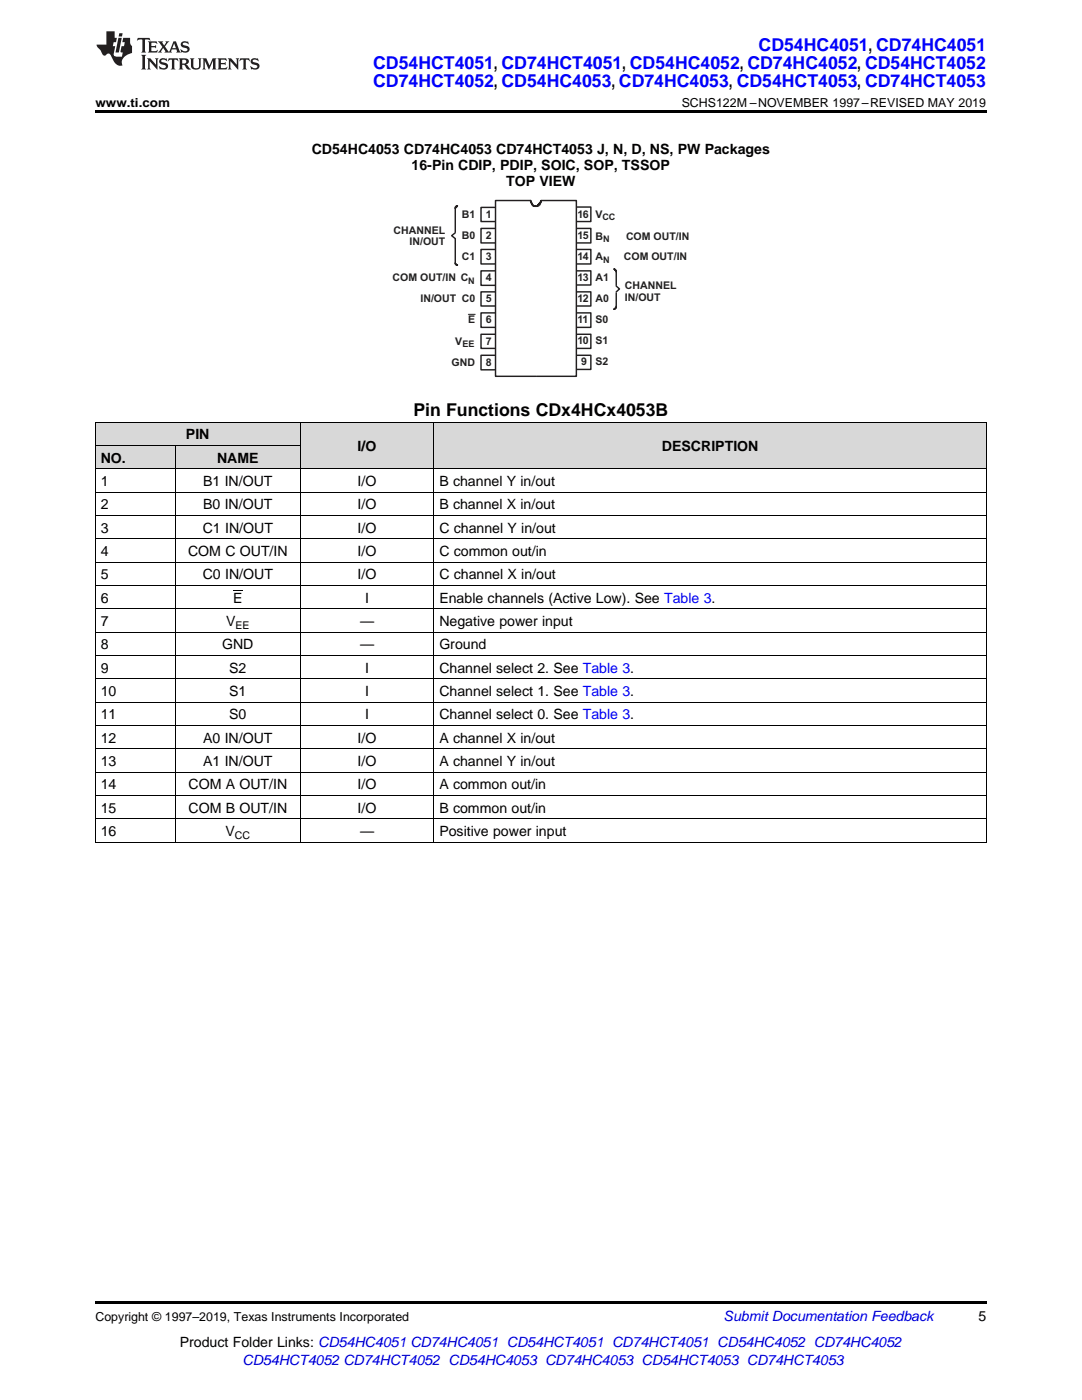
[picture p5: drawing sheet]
<svg xmlns="http://www.w3.org/2000/svg" width="216mm" height="279mm" viewBox="0 0 216 279" stroke-linecap="round" stroke-linejoin="round" font-family="sans-serif">
<g fill="#d8d8d8">
<path d="M59.9 84.3h21.4v9.3h-21.4z"/>
<path d="M81.3 84.3h5.3v9.3h-5.3z"/>
<path d="M86.6 84.3h110.2v9.3h-110.2z"/>
<path d="M19 88.9h16v4.7h-16z"/>
<path d="M35 88.9h7.2v4.7h-7.2z"/>
<path d="M42.2 88.9h15.9v4.7h-15.9z"/>
<path d="M58.1 88.9h1.8v4.7h-1.8z"/>
<path d="M19 84.3h16v4.6h-16z"/>
<path d="M35 84.3h7.2v4.6h-7.2z"/>
<path d="M42.2 84.3h15.9v4.6h-15.9z"/>
<path d="M58.1 84.3h1.8v4.6h-1.8z"/>
</g>
<path d="M19 168.1h.2zM42.1 168.1h.1zM58 168.1h.1zM59.8 168.1h.1zM81.2 168.1h.1zM86.5 168.1h.1zM196.7 168.1h.1zM19 259.7h177.8v.5h-177.8z" fill="#000"/>
<g fill="none" stroke="#000" stroke-width=".2">
<path d="M19 98.2h177.8M19 93.5h177.8M19 88.9h40.9M19 84.2h177.8M19.1 84.2v83.9M35 88.9v79.2M59.9 84.2v83.9M86.6 84.2v83.9M196.8 84.2v83.9M19 116.8h177.8M19 112.2h177.8M19 107.5h177.8"/>
<path d="M19 102.9h177.8M19 135.4h177.8M19 130.8h177.8M19 126.1h177.8M19 121.5h177.8M19 158.7h177.8M19 154.1h177.8M19 149.4h177.8M19 144.8h177.8M19 140.1h177.8M19 168h177.8M19 163.4h177.8"/>
</g>
<path d="M115 49.8h2.9v2.9h-2.9z" fill-rule="evenodd" fill="#fff"/>
<path d="M115 49.8h2.9v2.9h-2.9" fill="none" stroke="#231f20" stroke-width=".29"/>
<path d="M115 45.6h2.9v2.9h-2.9z" fill-rule="evenodd" fill="#fff"/>
<path d="M115 45.6h2.9v2.9h-2.9" fill="none" stroke="#231f20" stroke-width=".29"/>
<path d="M115 41.3h2.9v2.9h-2.9z" fill-rule="evenodd" fill="#fff"/>
<path d="M115 41.3h2.9v2.9h-2.9" fill="none" stroke="#231f20" stroke-width=".29"/>
<path d="M115 70.9h2.9v2.8h-2.9z" fill-rule="evenodd" fill="#fff"/>
<path d="M115 70.9h2.9v2.8h-2.9" fill="none" stroke="#231f20" stroke-width=".29"/>
<path d="M115 54.1h2.9v2.8h-2.9z" fill-rule="evenodd" fill="#fff"/>
<path d="M115 54.1h2.9v2.8h-2.9" fill="none" stroke="#231f20" stroke-width=".29"/>
<path d="M115 58.2h2.9v2.9h-2.9z" fill-rule="evenodd" fill="#fff"/>
<path d="M115 58.2h2.9v2.9h-2.9" fill="none" stroke="#231f20" stroke-width=".29"/>
<path d="M115 62.4h2.9v2.9h-2.9z" fill-rule="evenodd" fill="#fff"/>
<path d="M115 62.4h2.9v2.9h-2.9" fill="none" stroke="#231f20" stroke-width=".29"/>
<path d="M115 66.7h2.9v2.8h-2.9z" fill-rule="evenodd" fill="#fff"/>
<path d="M115 66.7h2.9v2.8h-2.9" fill="none" stroke="#231f20" stroke-width=".29"/>
<path d="M96 41.4h2.9v2.8h-2.9z" fill-rule="evenodd" fill="#fff"/>
<path d="M98.9 41.4h-2.9v2.8h2.9" fill="none" stroke="#231f20" stroke-width=".29"/>
<path d="M96 45.6h2.9v2.9h-2.9z" fill-rule="evenodd" fill="#fff"/>
<path d="M98.9 45.6h-2.9v2.9h2.9" fill="none" stroke="#231f20" stroke-width=".29"/>
<path d="M96 49.8h2.9v2.9h-2.9z" fill-rule="evenodd" fill="#fff"/>
<path d="M98.9 49.8h-2.9v2.9h2.9" fill="none" stroke="#231f20" stroke-width=".29"/>
<path d="M96 54.1h2.9v2.8h-2.9z" fill-rule="evenodd" fill="#fff"/>
<path d="M98.9 54.1h-2.9v2.8h2.9" fill="none" stroke="#231f20" stroke-width=".29"/>
<path d="M96 58.2h2.9v2.9h-2.9z" fill-rule="evenodd" fill="#fff"/>
<path d="M98.9 58.2h-2.9v2.9h2.9" fill="none" stroke="#231f20" stroke-width=".29"/>
<path d="M96 66.7h2.9v2.8h-2.9z" fill-rule="evenodd" fill="#fff"/>
<path d="M98.9 66.7h-2.9v2.8h2.9" fill="none" stroke="#231f20" stroke-width=".29"/>
<path d="M96 62.4h2.9v2.9h-2.9z" fill-rule="evenodd" fill="#fff"/>
<path d="M98.9 62.4h-2.9v2.9h2.9" fill="none" stroke="#231f20" stroke-width=".29"/>
<path d="M96 70.9h2.9v2.9h-2.9z" fill-rule="evenodd" fill="#fff"/>
<path d="M98.9 70.9h-2.9v2.9h2.9" fill="none" stroke="#231f20" stroke-width=".29"/>
<path d="M98.9 40h6.9l1.1 35.1h-8z" fill-rule="evenodd" fill="#fff"/>
<path d="M105.8 40h-6.9v35.1h8M105.9 40.2l.1 .3zM105.9 40v.2zM105.9 40v.2a1.15 1.15 0 0 0 1 1M106 40.5l.3 .4zM106.3 40.9l.2 .2zM106.5 41.1l.4 .1z" fill="none" stroke="#231f20" stroke-width=".29"/>
<path d="M108.1 40h6.9v35.1h-8z" fill-rule="evenodd" fill="#fff"/>
<path d="M107.9 40.2l-.1 .6-.3 .2v.1l-.4 .1zM108 40l-.1 .2zM108 40l-1 1.2M108.1 40h6.9v35.1h-8" fill="none" stroke="#231f20" stroke-width=".29"/>
<path d="M93.4 62.7h1.4" fill="none" stroke="#231f20" stroke-width=".2"/>
<path d="M90.1 47l.7-.5v1.1z" fill-rule="evenodd" fill="#fff"/>
<path d="M90.8 52.6l.3 .2zM90.8 46.5l-.7 .5 .7 .6M90.8 47.7v4.9l.5 .3M91.1 41.1h.2l-.5 .4zM91.1 52.8l.2 .1zM91.3 41.1l-.5 .4v4.8" fill="none" stroke="#231f20" stroke-width=".29"/>
<path d="M123 57.1l.6 .6-.6 .5z" fill-rule="evenodd" fill="#fff"/>
<path d="M122.5 53.7l.3 .2zM122.5 53.7l.5 .4v2.8M122.8 53.9l.2 .2zM123 57.1l.6 .6-.6 .5M123 58.5v2.8l-.5 .4M122.5 61.6h.2zM122.7 61.6h.1M122.9 61.4l.1-.1-.2 .2z" fill="none" stroke="#231f20" stroke-width=".29"/>
<path d="M19 22h177.8v.5h-177.8z" fill="#000"/>
<g fill="#231f20">
<path d="M27.5 7.6l-.1 .5 .4-.2h.6v.1v2.1l-.2 .4h1l-.3-.4v-2.1l.1-.1h.5l.5 .2-.2-.5zM29.5 8.3l.2 .3v1.5l-.2 .4h1.8l.2-.6a1.04 1.04 0 0 1-1.3 .2v-.7h.6l.3 .2v-.6l-.3 .2h-.6v-.6l.8-.1 .4 .3-.2-.5zM31.5 8.3l.9 1.1-.9 1.1h.8l-.2-.2 .5-.7 .4 .7-.2 .2h1.5l-.1-.2 .1-.4h.9l.1 .4-.2 .2h1l-.3-.3-.7-1.9h-.5l-.9 2-.8-1 .9-1h-.8l.1 .3-.3 .5-.4-.6 .2-.2zM34.7 8.6l.4 1h-.7zM36.3 8.4a.63 .63 0 0 0-.2 .7 .63 .63 0 0 0 .6 .4l.6 .2 .1 .2a.75 .75 0 0 1-.7 .4 .75 .75 0 0 1-.6-.5l.1 .7 .1-.1a1.11 1.11 0 0 0 1.5-.6 1.13 1.13 0 0 0-1.2-.8l-.1-.4a1.04 1.04 0 0 1 1.2 .2l-.2-.5-.1 .1-.5-.2zM28.2 10.9l.2 .4v2.2l-.2 .4h1l-.3-.4v-2.2l.3-.4zM29.3 11.6l.3 .4v1.5l-.3 .4h.8l-.2-.4v-1.3l1.5 1.7v-1.9l.2-.4h-.7l.2 .4v.9l-1.1-1.3zM32 11.8a.62 .62 0 0 0-.2 .7 .62 .62 0 0 0 .6 .4l.6 .1 .1 .3a.76 .76 0 0 1-.7 .3 .76 .76 0 0 1-.6-.4l.1 .7 .1-.1a1.11 1.11 0 0 0 1.5-.6 1.13 1.13 0 0 0-1.2-.8l-.1-.4a1.04 1.04 0 0 1 1.2 .2l-.2-.6-.1 .1-.5-.1zM33.7 11.6l-.2 .6a.61 .61 0 0 1 .8-.3v1.6l-.2 .4h.9l-.2-.4v-1.6a.63 .63 0 0 1 .8 .3l-.2-.6zM35.6 11.6l.3 .4v1.5l-.3 .4h1l-.2-.2v-.8l.5 .2a.76 .76 0 0 0 1.2 .7l-1-1a.58 .58 0 0 0 .6-.5 .58 .58 0 0 0-.5-.6zM36.4 11.9h.1a.45 .45 0 0 1 .5 .1 .45 .45 0 0 1 .1 .5l-.7 .2zM37.9 11.6l.2 .2a2.17 2.17 0 0 0 .3 1.9 .99 .99 0 0 0 1.6-.6v-1.1l.2-.4h-.7l.2 .2a1.92 1.92 0 0 1-.2 1.8 .6 .6 0 0 1-.9-.5v-1.1l.2-.4zM40.4 11.6l.2 .4v1.5l-.2 .4h.7l-.2-.4v-1.4l.8 1.8 .8-1.8v1.4l-.2 .4h.9l-.2-.4v-1.5l.2-.4h-.8l-.6 1.5-.6-1.5zM43.4 11.6l.2 .4v1.5l-.2 .4h1.8l.2-.6a1.04 1.04 0 0 1-1.3 .1v-.6h.5l.4 .2v-.6l-.4 .2h-.5v-.7h.8l.3 .3-.1-.6zM45.5 11.6l.2 .4v1.5l-.2 .4h.7l-.2-.4v-1.3l1.5 1.7v-1.9l.2-.4h-.7l.2 .4v.9l-1.1-1.3zM47.9 11.6l-.1 .6a.61 .61 0 0 1 .8-.3v1.6l-.3 .4h1l-.3-.4 .1-1.6a.63 .63 0 0 1 .7 .3l-.1-.6zM50.2 11.8a.62 .62 0 0 0-.2 .7 .62 .62 0 0 0 .6 .4l.6 .1 .2 .3a.76 .76 0 0 1-.8 .3 .76 .76 0 0 1-.6-.4l.1 .7 .2-.1a1.11 1.11 0 0 0 1.5-.6 1.13 1.13 0 0 0-1.3-.8l-.1-.4a1.04 1.04 0 0 1 1.2 .2l-.1-.6-.2 .1-.5-.1z"/>
<path d="M21.2 6.3v2.6h-1.9l.1 .4 .7 .9a.91 .91 0 0 0 1 .8 .56 .56 0 0 1 .5-.3 .56 .56 0 0 1 .5 .3l.4 .8a1.53 1.53 0 0 0 1.9 1.2 1.54 1.54 0 0 1 1-2.1l.9-.3v-1.4a1.52 1.52 0 0 1-.3-1.6h-1.4l-.2 .8h.5l-.2 .8h-.4l-.2 1v.2l.4 .1-.2 .8a1.93 1.93 0 0 1-1.6-.3l.3-1.8h-.5l.2-.8h.4l.2-.8h-.4v-1.3zM23.6 7.6l-.6 2.9h.7l.6-2.9zM23.8 6.6l-.1 .7h.6l.2-.7z"/>
</g>
<path d="M46.5 117.7h1.9v.2h-1.9z" fill="#000"/>
<g font-size="3.5" fill="#00f">
<text x="151.4" y="10.2">CD54HC4051, CD74HC4051</text>
<text x="74.5" y="13.8">CD54HCT4051, CD74HCT4051, CD54HC4052, CD74HC4052, CD54HCT4052</text>
<text x="74.5" y="17.3">CD74HCT4052, CD54HC4053, CD74HC4053, CD54HCT4053, CD74HCT4053</text>
</g>
<text font-size="3.5" x="82.5" y="83">Pin Functions CDx4HCx4053B</text>
<g font-size="2.8">
<text x="62.2" y="30.7">CD54HC4053 CD74HC4053 CD74HCT4053 J, N, D, NS, PW Packages</text>
<text x="82.1" y="33.9">16-Pin CDIP, PDIP, SOIC, SOP, TSSOP</text>
<text x="101" y="37">TOP VIEW</text>
<text x="37.1" y="87.7">PIN</text>
<text x="71.4" y="90">I/O</text>
<text x="132.1" y="90">DESCRIPTION</text>
<text x="20.1" y="92.3">NO.</text>
<text x="43.3" y="92.3">NAME</text>
<text x="20.1" y="97">1</text>
<text x="20.1" y="101.6">2</text>
<text x="40.5" y="97">B1 IN/OUT</text>
<text x="40.5" y="101.6">B0 IN/OUT</text>
<text x="71.4" y="97">I/O</text>
<text x="71.4" y="101.6">I/O</text>
<text x="87.7" y="97">B channel Y in/out</text>
<text x="87.7" y="101.6">B channel X in/out</text>
<text x="20.1" y="106.3">3</text>
<text x="40.5" y="106.3">C1 IN/OUT</text>
<text x="71.4" y="106.3">I/O</text>
<text x="87.7" y="106.3">C channel Y in/out</text>
<text x="20.1" y="110.9">4</text>
<text x="37.5" y="110.9">COM C OUT/IN</text>
<text x="71.4" y="110.9">I/O</text>
<text x="87.7" y="110.9">C common out/in</text>
<text x="20.1" y="115.6">5</text>
<text x="40.5" y="115.6">C0 IN/OUT</text>
<text x="71.4" y="115.6">I/O</text>
<text x="87.7" y="115.6">C channel X in/out</text>
<text x="20.1" y="120.3">6</text>
<text x="20.1" y="124.9">7</text>
<text x="45.1" y="124.9">V</text>
<text x="46.5" y="120.3">E</text>
<text x="71.9" y="124.9">—</text>
<text x="72.8" y="120.3">I</text>
<text x="87.7" y="120.3">Enable channels (Active Low). See Table 3.</text>
<text x="87.7" y="124.9">Negative power input</text>
<text x="20.1" y="129.6">8</text>
<text x="44.3" y="129.6">GND</text>
<text x="71.9" y="129.6">—</text>
<text x="87.7" y="129.6">Ground</text>
<text x="20.1" y="134.2">9</text>
<text x="45.7" y="134.2">S2</text>
<text x="72.8" y="134.2">I</text>
<text x="87.7" y="134.2">Channel select 2. See Table 3.</text>
<text x="20.1" y="138.9">10</text>
<text x="20.1" y="143.5">11</text>
<text x="45.7" y="138.9">S1</text>
<text x="45.7" y="143.5">S0</text>
<text x="72.8" y="138.9">I</text>
<text x="72.8" y="143.5">I</text>
<text x="87.7" y="138.9">Channel select 1. See Table 3.</text>
<text x="87.7" y="143.5">Channel select 0. See Table 3.</text>
<text x="20.1" y="148.2">12</text>
<text x="40.5" y="148.2">A0 IN/OUT</text>
<text x="71.4" y="148.2">I/O</text>
<text x="87.7" y="148.2">A channel X in/out</text>
<text x="20.1" y="152.9">13</text>
<text x="40.5" y="152.9">A1 IN/OUT</text>
<text x="71.4" y="152.9">I/O</text>
<text x="87.7" y="152.9">A channel Y in/out</text>
<text x="20.1" y="157.5">14</text>
<text x="37.6" y="157.5">COM A OUT/IN</text>
<text x="71.4" y="157.5">I/O</text>
<text x="87.7" y="157.5">A common out/in</text>
<text x="20.1" y="162.2">15</text>
<text x="20.1" y="166.8">16</text>
<text x="37.6" y="162.2">COM B OUT/IN</text>
<text x="45" y="166.8">V</text>
<text x="71.4" y="162.2">I/O</text>
<text x="71.9" y="166.8">—</text>
<text x="87.7" y="162.2">B common out/in</text>
<text x="87.7" y="166.8">Positive power input</text>
<text x="195.3" y="263.6">5</text>
<text x="35.9" y="268.9">Product Folder Links: CD54HC4051 CD74HC4051 CD54HCT4051 CD74HCT4051 CD54HC4052 CD74HC4052</text>
</g>
<g font-size="2.8" fill="#0000c8">
<text x="144.4" y="263.6">Submit Documentation Feedback</text>
<text x="48.4" y="272.4">CD54HCT4052 CD74HCT4052 CD54HC4053 CD74HC4053 CD54HCT4053 CD74HCT4053</text>
</g>
<g font-size="2.5">
<text x="19" y="21.4">www.ti.com</text>
<text x="136" y="21.4">SCHS122M –NOVEMBER 1997–REVISED MAY 2019</text>
<text x="19" y="263.6">Copyright © 1997–2019, Texas Instruments Incorporated</text>
</g>
<g font-size="2.1" fill="#231f20">
<text x="78.5" y="46.6">CHANNEL</text>
<text x="92.1" y="43.5">B1</text>
<text x="92.1" y="47.7">B0</text>
<text x="96.9" y="43.5">1</text>
<text x="96.9" y="47.7">2</text>
<text x="115.2" y="47.7">15</text>
<text x="115.2" y="43.5">16</text>
<text x="118.8" y="43.5">V</text>
<text x="118.8" y="47.8">B</text>
<text x="124.9" y="47.8">COM OUT/IN</text>
<text x="81.7" y="49">IN/OUT</text>
<text x="92.1" y="52">C1</text>
<text x="96.9" y="52">3</text>
<text x="115.2" y="51.9">14</text>
<text x="118.8" y="51.9">A</text>
<text x="124.5" y="51.9">COM OUT/IN</text>
<text x="78.3" y="56.1">COM OUT/IN C</text>
<text x="96.9" y="56.1">4</text>
<text x="115.2" y="56.1">13</text>
<text x="118.8" y="56.1">A1</text>
<text x="124.7" y="57.6">CHANNEL</text>
<text x="124.7" y="60">IN/OUT</text>
<text x="83.9" y="60.3">IN/OUT C0</text>
<text x="93.4" y="64.5">E</text>
<text x="96.9" y="60.3">5</text>
<text x="96.9" y="64.5">6</text>
<text x="115.2" y="60.3">12</text>
<text x="115.2" y="64.5">11</text>
<text x="118.8" y="60.3">A0</text>
<text x="118.8" y="64.5">S0</text>
<text x="90.8" y="68.8">V</text>
<text x="96.9" y="68.8">7</text>
<text x="115.2" y="68.7">10</text>
<text x="118.8" y="68.7">S1</text>
<text x="90.1" y="73">GND</text>
<text x="96.9" y="73">8</text>
<text x="115.9" y="72.9">9</text>
<text x="118.8" y="72.9">S2</text>
</g>
<g font-size="2.1">
<text x="47" y="125.5">EE</text>
<text x="46.8" y="167.4">CC</text>
</g>
<g font-size="1.8" fill="#231f20">
<text x="120.2" y="44">CC</text>
<text x="120.4" y="52.4">N</text>
<text x="120.4" y="48.3">N</text>
<text x="93.4" y="56.7">N</text>
<text x="92.3" y="69.3">EE</text>
</g>
</svg>
